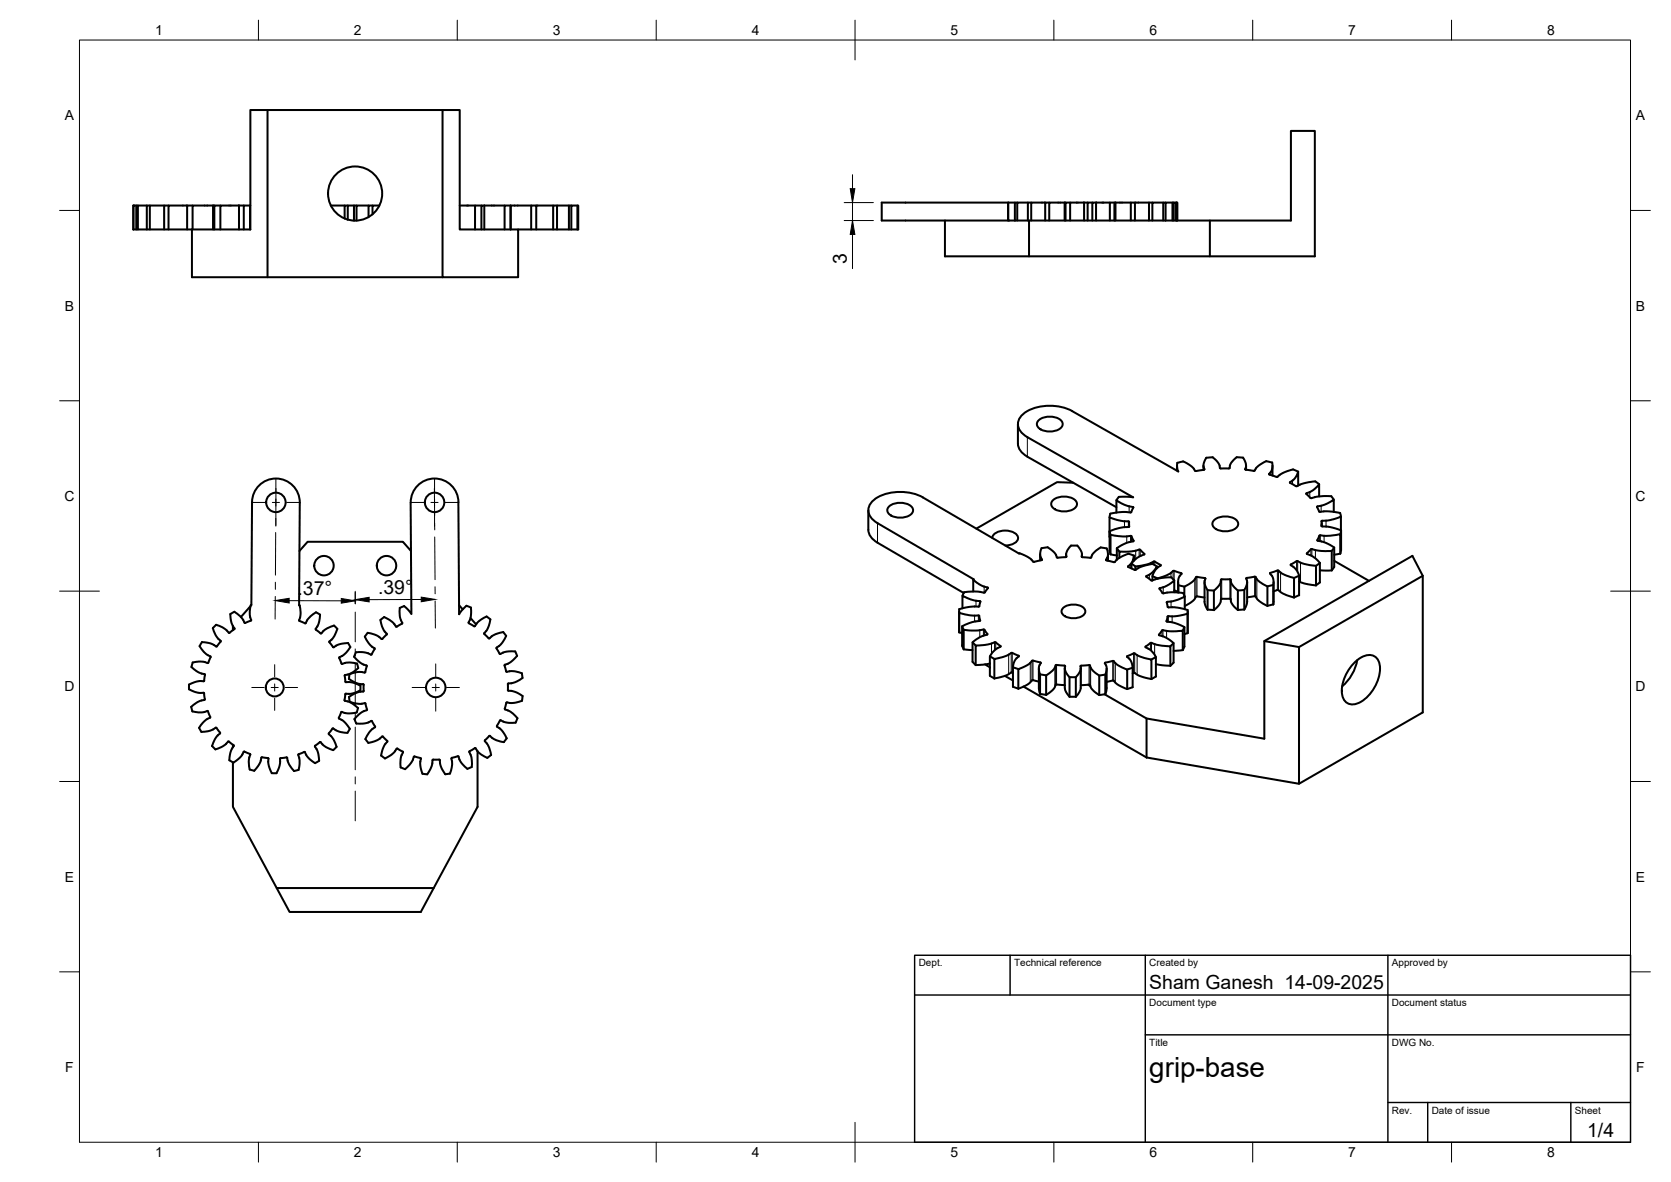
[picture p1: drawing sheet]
<svg xmlns="http://www.w3.org/2000/svg" width="420mm" height="297mm" viewBox="0 0 420 297" stroke-linecap="round" stroke-linejoin="round" font-family="sans-serif">
<!-- layer: Visible -->
<g fill="none" stroke="#000" stroke-width=".51">
<path d="M67.3 27.7v42M111.3 27.7h4.3v30h14.7v12h-19zM111.3 27.7h-48.4v30h-14.6M33.5 57.7h14.8M33.5 51.7v6M34.3 51.7h-.8v6M34.7 51.7h-.4v6M36.9 51.7h-2.2v6M37.7 51.7h-.8v6M41.3 51.7h-3.6v6M42.4 51.7h-1.1v6M47.1 51.7h-4.7v6"/>
<path d="M48.3 57.7v12h63M48.4 51.7h-1.3v6M53.6 51.7h-5.2v6M53.6 51.7h.3M53.6 51.7v6M55.4 51.7h-1.5v6M60.1 51.7h-4.7v6M60.1 51.7h1.2M60.1 51.7v6M62.9 51.7h-1.6v6M62.9 51.7v6M83.2 51.7h3.5"/>
<path d="M87.4 51.7h-.7v3.2M89 51.7h-1.6v3.5M89.6 51.7h-.6v3.8M92.7 51.7h-3.1v3.7M93.7 51.7h-1v2.9M95.4 51.7h-1.7v2.2M115.6 51.7h3.8M121.1 51.7h-1.7v6M121.8 51.7h5.1M121.8 51.7h-.7v6M121.8 51.7v6M128.4 51.7h-1.5v6"/>
<path d="M128.4 51.7v6M130.3 57.7h15.1v-6h-.2v6M133.6 51.7h-5.2v6M133.6 57.7v-6h1.2v6M134.8 51.7h4.3M140.1 51.7h-1v6M143 51.7h-2.9v6M143.7 51.7h-.7v6M145.2 51.7h-1.5v6M221.7 50.9h31.8v4.5h-31.8zM237.6 55.4v9h93v-31.5h-6v22.5h-69.4M253.5 50.9v4.5"/>
<path d="M253.5 50.9h1.7M253.5 55.4h1.7M255.8 50.9h-.6v4.5M258.4 50.9h-2.6v4.5M258.7 55.4v9M259.3 50.9h-.9v4.5M262.8 50.9h-3.5v4.5M263.8 50.9h-1v4.5M267.7 50.9h-3.9v4.5M267.7 50.9h.2M267.7 50.9v4.5M269.1 50.9h-1.2v4.5"/>
<path d="M272.6 50.9h-3.5v4.5M272.6 50.9h.9M272.6 50.9v4.5M274.7 50.9h-1.2v4.5M275.6 50.9h3.5M275.6 50.9h-.9v4.5M275.6 50.9v4.5M280.2 50.9h-1.1v4.5M280.5 50.9h3.8M280.5 50.9h-.3v4.5M280.5 50.9v4.5M284.3 55.4v-4.5h1.1v4.5"/>
<path d="M285.4 50.9h3.5M289.8 50.9h-.9v4.5M292.5 50.9h-2.7v4.5M293.1 50.9h-.6v4.5M294.8 50.9h-1.7v4.5M295.1 50.9h-.3v4.5M295.9 50.9h-.2v4.5v-4.5h-.6v4.5M295.9 55.4v-4.5h.1v4.5M304.2 55.4v9M255.9 111.5a3.9 3.9 0 0 0 2.4 3.3M255.9 106.6v4.9M258.3 109.9l26.6 15.1-3.6-.1-.6 .8"/>
<path d="M258.3 114.8l22.4 12.7M261.2 105.6a4.5 4.5 0 0 1 5.8 .4 1.6 1.6 0 0 1-1.3 2.2 4.4 4.4 0 0 1-4.8-1 1.22 1.22 0 0 1 .3-1.6zM269.6 103.3l26.7 15.2-.3-1.6v-.6l.4-.1a2.78 2.78 0 0 1 3 .8l1.2 1.4 2.2-.4a2.8 2.8 0 0 1 .5-3h.8a1.28 1.28 0 0 1 1.7 .7 2.98 2.98 0 0 1 1 2h2.2M269.6 103.3a12.2 12.2 0 0 0-12.2 .6 3.2 3.2 0 0 0 .1 5.4l.8 .5M296 117v1.3M302.6 117v1.1M309 117.7h.1a3.5 3.5 0 0 1 1.9-2.8h.4a1.57 1.57 0 0 1 1.8 1.6l.1 .7-.2 .7M313.1 117.9l2.3 .4a5.6 5.6 0 0 1 3-2.4l1.5 .3a3.1 3.1 0 0 1-.8 3l1.9 .6M313.3 117v1.1M320 117v2.5M326.4 118.5l-.6-.3a1.3 1.3 0 0 0-1.6 0 7.6 7.6 0 0 0-3.1 1.6h-.1M75.3 138.5l2-2.3h24l2 2.3"/>
<path d="M115.3 126.2l.1 28.2 .8-1.2 1.1-1 1.1 .5v2.4l-.6 1.3M115.3 126.2a6 6 0 0 0-6.1-5.9 6 6 0 0 0-5.9 6l.1 28-1.8-2-1.1 .5M218.3 128.2l.1 5.4 .7 1.5 1.5 1.3M220.6 131.5l24.2 14.1-.1 .1M220.6 136.4l21.7 12.6M220.6 131.5a3.5 3.5 0 0 1-1.9-4.7 9.1 9.1 0 0 1 8.3-3.2 11.5 11.5 0 0 1 5 1.4l24.2 14.1 .6 .1a6.3 6.3 0 0 1 3 1.9M223.6 127.2a4.5 4.5 0 0 1 5.8 .4 1.6 1.6 0 0 1-1.3 2.2 4.4 4.4 0 0 1-4.8-1 1.22 1.22 0 0 1 .3-1.6zM249.5 135.2a2.53 2.53 0 0 1 2.5-1.8 3.9 3.9 0 0 1 3.9 1.4 1.81 1.81 0 0 1-1.7 2.1l-1.4 .2M261.5 139.3v1.5M264.8 125.7a4.5 4.5 0 0 1 5.8 .4 1.6 1.6 0 0 1-1.3 2.2 4.4 4.4 0 0 1-4.8-1 1.22 1.22 0 0 1 .3-1.6zM268.1 139.3v.7l-2.3 .1a4.7 4.7 0 0 0-2.4-2.6l-1.5 .3a2.89 2.89 0 0 0 .1 2.9l-2.2 .4M268.1 139.3a3.8 3.8 0 0 1 1.2-2.2h.4a1.77 1.77 0 0 1 2.1 1.4l.2 .6v.8"/>
<path d="M268.1 139.3v.7M269.9 121.3l-4.1-.1-20.3 11.6M272 139.9l.2 .1M272.1 139.3v.7M276.8 137.6a4.8 4.8 0 0 0-2.4 2.5M276.8 137.6l1.1 .2a.91 .91 0 0 1 .6 .9l.1 .9-.5 1.2 2.2 .4M278.6 139.3v1.6M279 134.9h.1M279 138.4l.2 .9M279 133.5l.2 .9M279.2 129.1l-.2 .9M279.2 139.3l1.6 .3"/>
<path d="M280.8 137.8l.6 .8M283.7 132.4l-2.4 .3-2.3 .8v4.9M283.7 132.4l.2-.1v-1.3l-2.1-.1-2.8-.9v4.9M283.9 131.7v.7M285 127.6l-.6 1.2-2.1-.1-3.1 .4M285 127.5l-.2-.1a8.7 8.7 0 0 1-4.1-1.7v3.1M285 135.9l-.6-1.2-2.1 .1-3.1-.4v4.9M285 135.9l-.1 .1a9.4 9.4 0 0 0-4.1 1.8v2.8M285.1 139.6l-.3-.1a2.97 2.97 0 0 0-3.1 .6l-1.4 1.1M287.7 139.3a6 6 0 0 0-3.2 2.3v1.2M287.7 139.2l-1.1-1.1-2.5 .5h-2.6v1.6M287.8 139.2l-.1 .1"/>
<path d="M305.3 130.7a4.5 4.5 0 0 1 5.9 .3 1.6 1.6 0 0 1-1.4 2.2 4.4 4.4 0 0 1-4.8-.9 1.22 1.22 0 0 1 .3-1.6zM324.4 121.2a4 4 0 0 0 2-2.7v3.5M324.4 121.2v.1l1.6 .9 1.2-.6 2.4-.5a1.88 1.88 0 0 1 2.1 .6M329.6 138l-1 1.1 .1 .1a6.5 6.5 0 0 1 3.2 2.3v4.9M329.6 138l2.6 .5 2.7-.1v4.9M329.8 125.2l1.8-.4 2.6-.1a1.24 1.24 0 0 1 1.2 .9M331.2 135.7l.2 .2a9.3 9.3 0 0 1 4.1 1.7v4.9M331.3 127.3a8.7 8.7 0 0 0 4.1-1.8v3.1M331.3 127.2l-.1 .2 .6 1.2 2.1-.1 3.1 .4M331.7 124.7v-3l-.5 .6a6.3 6.3 0 0 1-2.8 1.7l1.1 1.1 .3 .1M331.7 134.6l-.5 1.2M331.7 134.6h2.7l2.6-.4v4.9"/>
<path d="M332.3 131.7v.5v-1.2l.2-.1a11.6 11.6 0 0 0 4.7-1.1v3.5M332.3 132.2l.2 .1M332.5 132.3l1.9 .1 2.8 .9v4.9M335.5 137.6l-.6 .8M337 128.9l.2 .9M337 139.1l-1.5 .3M337.2 138.2l-.2 .9M337.2 133.3l-.2 .9M58.6 157.3v1.1M58.9 153.7a6 6 0 0 1 2.7 2.8l1.5-.5 .1-.2M58.9 153.7l-1 .6a5.6 5.6 0 0 0 1.1 3.7l-1.4 1.1a6.3 6.3 0 0 0-3.2-2.1l-.9 .8a6 6 0 0 0 2 3.3v.1M63 152.3l-2.4 2.8"/>
<path d="M63.2 152l.2-25.8a6 6 0 0 1 6-5.9 6 6 0 0 1 6 6l-.2 25.8M63.2 152a4.8 4.8 0 0 0-.1 3.8M75.2 155.9l.1 .2M75.2 152.1a5.1 5.1 0 0 1 0 3.8M80.5 154.5a5.9 5.9 0 0 1-1.1 3.6l1.3 1.1a5.8 5.8 0 0 1 3.3-2l.8 .8M80.5 154.5l-1.1-.6a6 6 0 0 0-2.6 2.8l-1.5-.6M84.8 158.1l-.7 1.8-1.3 1.3M100.5 152.8a5.7 5.7 0 0 0 .7 3.8l-1.5 .9a6.2 6.2 0 0 0-3.1-2.4l-.9 .7a5.9 5.9 0 0 0 1.6 3.5l-1.2 1.3M115.4 152.1l1 1M117.8 156.4l.1 .2M118.3 155.3l1.4 1.6M123.3 155.7a5.9 5.9 0 0 1-1.6 3.5l1.3 1.3a6.1 6.1 0 0 1 3.5-1.7l.8 1a5.9 5.9 0 0 1-2.5 3l.8 1.5h.2"/>
<path d="M123.3 155.7l-1-.8a5.9 5.9 0 0 0-3 2.5l-1.4-.8M241.2 158.6v.3M241.2 158.9l.7 .2M241.2 153.7v4.9M241.9 157.4l.4 .9M242 152.9v-3.2l.4 .2a10.1 10.1 0 0 0 4.1 1.2l-.2 1.2-.3 .1a13.2 13.2 0 0 0-4.8 .7v.9M242.4 148.8l-.4 .9M244.7 145.7l.3 .2a7.3 7.3 0 0 0 3.4 1.8l-.8 1.2h-.2a12.8 12.8 0 0 0-5-.1M244.7 145.7v2.9M246 154.7a11.9 11.9 0 0 1-4.8-.7v4.9M246 154.7l.2 .1 .3 1.1-.2 .1a10.8 10.8 0 0 0-4.4 1.4v4.9l.4 .9M267.3 152.8a4.1 4.1 0 0 1 5.5 .4 1.8 1.8 0 0 1-1.9 2.1l-1.3 .1a2.53 2.53 0 0 1-2.7-1.8z"/>
<path d="M272.2 140l2.2 .1M284.5 141.6l1 .7M285.1 140.9v-1.3a3.6 3.6 0 0 1-1.5 2.8l1.8 .8a10.7 10.7 0 0 1 4.4-1.5l1.1 .7M289.8 144.8l1.2 .5M290.1 141.1a11.2 11.2 0 0 1-4.6 1.3v.8M290.1 141.1l1.7 .9v.1M290.9 142.8v-.4l-.2 .2a5.3 5.3 0 0 1-2.5 2.3l1.4 1 1.3-.5 3-.3h.6l.8 .8M291.1 145.4l.9-.3a7.6 7.6 0 0 0 3.1-1.7l2 .7a3.1 3.1 0 0 0-.8 3v1.8M291.8 142.1a3.9 3.9 0 0 0-2 2.7v1.1M293.8 154.8a11.9 11.9 0 0 0 4.8-.6v4.9M293.8 154.8l-.2 .1-.3 1.2 .2 .1a10.4 10.4 0 0 1 4.3 1.4v4.9l-.4 .9M295.3 148.8v-2.9l-.3 .2a9.6 9.6 0 0 1-3.5 1.9l.8 1 .2 .1a12.8 12.8 0 0 1 5-.1l.4 .9"/>
<path d="M295.3 148.4l.9 .3M296.2 146.3v2.6M296.3 147.1l1.5 .3M297.8 157.6l-.4 .9M297.9 153.1v-3.2l-.4 .2a10.9 10.9 0 0 1-4.1 1.2l.2 1.2 .2 .1a12.8 12.8 0 0 1 4.8 .7v.9M298.6 159.1l-.8 .2M298.6 158.6v.5M298.6 153.7v4.9M300.7 145.1a5.6 5.6 0 0 1-2.9 2.3v2.3M300.7 145l2.4 .3a2.82 2.82 0 0 0 .5 3v4.9M302.9 150.2l-2.1-.3a5.9 5.9 0 0 1-2.9 2.4M302.9 146.3v5.1l.7 1.8"/>
<path d="M303.6 153.2l1.6 .1M303.6 148.3l1.6 .1M307.1 145.6h2.3a3.8 3.8 0 0 0 1.9 2.8v4.9l-.6-.5a3.3 3.3 0 0 1-1.3-2.3h-2.3a3.8 3.8 0 0 1-1.9 2.8v-4.9l.6-.5a3.4 3.4 0 0 0 1.3-2.3zM312.9 153.2l-1.6 .1M312.9 148.3l-1.6 .1M313.5 145.2l-.1 .1a2.96 2.96 0 0 1-.5 3v4.9l.7-1.8v-5.1M315.5 149.8l-1.9 .3M315.5 144.9l-2 .3M315.5 149.8l.2 .1M315.5 144.9l.2 .1M315.7 149.9a5.8 5.8 0 0 0 3 2.4M315.7 145a5.6 5.6 0 0 0 3 2.4v4.9"/>
<path d="M319.4 144h-.1a3.2 3.2 0 0 1 .9 3v4.9M320.2 151.9l-1.5 .3M320.2 147l-1.5 .3M320.2 146.3v5.6M321.2 148.3l-1 .3M321.2 143.4l-1.8 .6M321.2 143.4h.1a8.2 8.2 0 0 0 4.1 1.9v4.9l-1-.3a6.4 6.4 0 0 1-2.9-1.6M321.2 148.3h.3M324.5 142a4 4 0 0 1 2.1 2.7v4.9M326 141l-1.4 .9v.1M326 141h.3a11 11 0 0 0 4.6 1.2v4.9M326.6 146.1l1.3 .5 3 .5"/>
<path d="M326.7 149.6l-1.3 .5M326.7 144.7l-1.3 .5M331.9 143.3h3M331.9 146.3l-1 .8M331.9 141.5l-1 .7M335.5 140.9l8.7 5.1M335.5 142.5l-.6 .8M357.7 144.7l-31.1 17.9-8.7-1.5M47.5 173.2l1.8 .8 1.8 .1M51.2 174.1l.1 .1M51.3 174.2l.2 1.5M51.3 171.1v.1a6.2 6.2 0 0 0-3.8 .8v1.2"/>
<path d="M51.4 175.9l-1.8 .6-1.5 1.1 .3 1.2M51.5 175.7l-.1 .2M52.1 178.7l-1.4 .3-2.3-.2M52.1 178.7l.8 1.6a5.9 5.9 0 0 0-2.8 2.6l.5 1M53 165.1l-.7 1.5a6.3 6.3 0 0 0-3.8-.1l-.4 1.1a5.8 5.8 0 0 0 3.4 1.9l-.2 1.6M55.5 161.2l-1 1.3a6 6 0 0 0-3.7-1.1l-.6 1a5.8 5.8 0 0 0 2.8 2.6v.1M82.8 161.2v.2l1.1 1.2M85.4 165.1l-.1 .3 .6 1.4a6.1 6.1 0 0 1 3.9 0l.3 1.1-1.9 1.4-1.4 .3M86 178.9l-.2 .1-.6 1.5a5.9 5.9 0 0 1 2.7 2.6l-.5 1.1a7.4 7.4 0 0 1-3.8-1.1l-1 1.3a6.3 6.3 0 0 1 2 3.3l-.8 .8a7.2 7.2 0 0 1-3.4-2M86.8 169.6l-.1 .2 .2 1.5M86.8 171.3l.1 .1a6.3 6.3 0 0 1 3.7 .9v1.2M88.1 162.6l-1.2 1.6-1.5 1"/>
<path d="M88.1 162.6l-.6-1-2.3 .4-1.3 .7M89 165l1.8 1.7 1.3 .5M90.6 173.5a5.8 5.8 0 0 1-3.7 .9l-.3 1.7a6.1 6.1 0 0 1 3.4 1.8l-.3 1.1-2 .3-1.7-.4M91.3 173.8l-1.8 .3-1.7 1 .1 1.2a6.1 6.1 0 0 0 3.9 .4l.5 1.6-.1 .2M91.3 171.9l.2 1.7-.2 .2M92.1 167.2l.1 .2-.4 1.6a6 6 0 0 0-3.9 .4l-.2 1.2 1.8 1 1.8 .3M92.2 178.5l-1.4 .6-1.7 1.6 .5 1.1M93.5 164.4l-.1 .1a6.2 6.2 0 0 0-3.9-.6l-.5 1.1M94.2 162.9v.2M94.2 163.1l-.8 1.3M95.9 160.6l-1.2-.9-1.4-.5-.8-.2-.4 .5-.4 .5 .4 .7 .9 1.3 1.1 .9M96.2 160.5l-.3 .1"/>
<path d="M125.8 164.3l1.4-.5 2.3-.1 .5 1.1M126.9 167.2l.4 1.5M127 167l-.1 .2M127.3 168.7v.1a6.3 6.3 0 0 1 3.9 .4M127.7 173.4v.1a6.3 6.3 0 0 1 3.7 1.4l-.1 1.2M130 164.8l-1.7 1.7-1.3 .6M131.2 169.2l.2 1.2a6 6 0 0 1-3.7 1.4v1.6M131.3 176.1a6.1 6.1 0 0 1-3.9 .4l-.5 1.7a6.1 6.1 0 0 1 3.2 2.3l-.5 1.1h-1.9l-1.8-.6M242.3 163.2v-4.9h.5a14 14 0 0 0 4.6-.1l.9 1.2a8.5 8.5 0 0 0-3.8 2v4.9l.8 .8M242.3 163.2l2.2 .2M244.5 161.4l.8 .8M245.3 167.1v-4.9h.6a11.8 11.8 0 0 0 4.3-.8l1.4 1a5.6 5.6 0 0 0-2.7 2.5v4.9l1.1 .7"/>
<path d="M247.7 167l1.2 .7M248.9 166.7l-3.6 .4M248.9 164.9l1.1 .7M252.7 169.8l2 1.2M254.3 169a9.4 9.4 0 0 1-4.3 1.5M254.3 164.1a9.8 9.8 0 0 1-4.3 1.5v4.9M254.3 164.1l1.9 .8a3.6 3.6 0 0 0-1.5 2.8v4.9l1.4 .5M254.3 169l.4 .1M254.7 167.7l1.4 .4M257.3 172.5l31 17.9M261.2 168v4.9l.3 1.5v-4.9a2.99 2.99 0 0 1 .2-3l-2.1-.5a7.3 7.3 0 0 1-3.5 2.2v4.9l.4-.2a6.8 6.8 0 0 0 3.1-2l1.6 .4M261.5 174.4l1.6 .2"/>
<path d="M261.5 169.5l1.6 .2M265.7 172l2 .2M267.7 168l.1 5.2 .3 .8 .8 1.1v-4.9a3.3 3.3 0 0 1-1.1-2.9l-2.3-.2a4.8 4.8 0 0 1-2.5 2.6v4.9l.4-.2a4.5 4.5 0 0 0 2.1-2.4h.2M268.9 175.1h1.6M268.9 170.2h1.6M273.6 172.1l.6 .3M273.8 172.1l-2.1 .1M273.8 167.1l-2.1 .2a3.4 3.4 0 0 1-1.2 2.9v4.9a4.2 4.2 0 0 0 1.2-2.2v-4.9M273.9 172.1h.1a4.8 4.8 0 0 0 2.4 2.6M273.9 167.1l.2 .1M274.1 167.2a4.4 4.4 0 0 0 2.3 2.6v4.9M277.7 174.5l10.6 6.1 29.6 5v-24.5l37.2-21.4 2.6 5v34.3l-31.1 18-38.3-6.6"/>
<path d="M277.8 166.7a2.73 2.73 0 0 1 .1 2.8v4.9M277.8 166.7l2.1-.6a7.1 7.1 0 0 0 3.5 2.2v4.9M277.9 174.4l-1.5 .3M277.9 169.5l-1.5 .3M278.3 168v4.9l-.4 1.5M278.3 171.4l1.6-.4a7.1 7.1 0 0 0 3.5 2.2M284.8 167.8l-1.4 .4M285 169.1h.3M285 164.2h.2a10.5 10.5 0 0 0 4.3 1.5v5M285 169.1l-.2 .1M285 164.2l-1.6 .8a3.6 3.6 0 0 1 1.4 2.8v4.9l-1.4 .5M285.3 169.1a9.8 9.8 0 0 0 4.2 1.6"/>
<path d="M288.1 162.7a4.9 4.9 0 0 1 2.5 2.4v4.9M289.3 161.6l-1.3 .9 .1 .1M289.3 161.6l2.9 .7 2.1 .1v4.9l-3.7-.4M290.6 170l-1.1 .6M290.6 165.1l-1.1 .6M295.1 161.6l-.8 .8M297.4 163.4l-2.3 .2M297.4 163.4v-4.9h-.5a14 14 0 0 1-4.6-.1l-.9 1.2a8.4 8.4 0 0 1 3.7 2v4.9l-.8 .8M326.6 162.6v34.4M340.7 166.4a4.7 4.7 0 0 1 4.6-1.6 3.6 3.6 0 0 1 1.6 4.2 10.3 10.3 0 0 1-5.6 7.8 2.83 2.83 0 0 1-2.9-.4 2.83 2.83 0 0 1-1-2.8 10.8 10.8 0 0 1 3.3-7.2zM341.3 165.9a11.1 11.1 0 0 1-3.8 6.6M50.6 183.9a5.8 5.8 0 0 0 3.7-1.1l1.1 1.4a6 6 0 0 0-2.1 3.3l.9 .8a6.2 6.2 0 0 0 3.2-2l.2 .1"/>
<path d="M57.5 186.4l1.3 1a6 6 0 0 0-1.1 3.7l1 .6a5.8 5.8 0 0 0 2.6-2.8l1.6 .6a5.9 5.9 0 0 0-.1 3.9l1.1 .3a6 6 0 0 0 1.9-3.4l1.6 .2M58.6 191.6v11.2l11 20.4h39.5M58.6 187.2v.6M67.4 190.5h.1a5.9 5.9 0 0 0 .8 3.8h1.2l.8-1.8 .1-1.8M70.4 190.7l1.8-.4a5.7 5.7 0 0 0 1.7 3.5l1.2-.3M75 189.7l.3 1.4-.2 2.4M79.2 187.4v.1a6.1 6.1 0 0 1 1 3.7l-1 .6a7.1 7.1 0 0 1-2.7-2.8l-1.5 .7M80.4 186.5l-1.2 .9M89.6 181.8a5.9 5.9 0 0 0 3.8-.6l.9 1.4v.2M94.3 182.8l-1.4 1.2-1 1.7M96.1 185.1l-1.2 .9-2.3 .7-.7-1M96.1 185.1h.2"/>
<path d="M96.3 185.1l1.1 1.2a6.1 6.1 0 0 0-1.6 3.6M99.7 188.2l-1.2 1.4-1.7 1-1-.7M99.7 188.2l1.6 .8a5.9 5.9 0 0 0-.6 3.8l1.2 .5a6.1 6.1 0 0 0 2.2-3.2l1.7 .5a5.8 5.8 0 0 0 .4 3.8l1.2 .2a6 6 0 0 0 1.4-3.7h.1M108.9 190.9h1.6l.1 .1M118.1 188.8l-.1 .1a6 6 0 0 1 .6 3.9l-1.1 .4a5.6 5.6 0 0 1-2.3-3.2l-1.7 .5a5.9 5.9 0 0 1-.4 3.9l-1.2 .2-1.1-2.1-.2-1.5M119.6 188.1l.9 1.1 2 1.3 1-.8M119.6 188.1l-.2-.1-1.3 .8M120.1 188.8v14l-14.3 26.4h-33l-3.2-6M123 185l-1.1 1.2a6.5 6.5 0 0 1 1.6 3.5M125 182.6l1.2 .9 1.2 2-.7 1a5.9 5.9 0 0 1-3.6-1.6h-.1M125.7 181.1l-.8 1.3 .1 .2M125.9 181l-.2 .1"/>
<path d="M288.3 180.6v9.8"/>
<circle cx="89.3" cy="48.6" r="6.8"/>
<circle cx="69.4" cy="126.3" r="2.44"/>
<circle cx="109.3" cy="126.3" r="2.44"/>
<circle cx="81.5" cy="142.2" r="2.44"/>
<circle cx="97.2" cy="142.2" r="2.44"/>
<circle cx="69.1" cy="172.8" r="2.25"/>
<circle cx="109.6" cy="172.8" r="2.44"/>
</g>
<circle cx="33.5" cy="51.7" r=".25" fill="#000"/>
<!-- layer: Visible Narrow -->
<g fill="none" stroke="#000" stroke-width=".25">
<path d="M258.3 109.9v4.9M302.6 117.4v.7M302.9 117.9v.1M313.1 117.9h.1M313.3 117.4v.6M319.1 119.1v.1M319.5 118.6v.8M220.6 131.5v4.9M268.1 139.3v.7M268.1 139.9h.1M272 139.9h.1M272.1 139.3v.7"/>
<path d="M282.7 131v1.5M283.3 134.8v1.6M283.7 131v1.4M283.9 127.2v1.5M283.9 132.3h.1M284.3 134.7v1.5M284.5 134.8v1.3M284.8 127.4v.4M285 135.9v.1M285.6 138.4v2.1M286.4 138.1v1.8M286.7 138.2v1.5"/>
<path d="M287.7 139.2v.1M324.4 121.2v.1M325 120.8v.9M328.5 124v.2M328.6 139.1v.1M329.3 123.7v1.3M329.6 138v1.6M329.9 138v1.7M330.8 138.2v2.1M331.2 135.7v.1M331.3 127.3v.3M331.7 134.6v1.4"/>
<path d="M332 134.5v1.5M332.2 127.1v1.5M332.3 132.2h.1M332.4 130.9v1.4M332.9 134.6v1.7M333.4 130.8v1.5M245 154.7v1.5M245.4 151v1.4M246 154.7v1.4M246.2 154.8v1.3M246.4 151.1v.7M246.4 158.4v1.7"/>
<path d="M246.5 155.9v.1M247.3 158.2v1.5M247.5 147.4v1.5M247.5 158.3v1.4M248.3 159.3v.1M248.3 147.6v.3M261.7 140.1v.7M262 140.6v.1M278.1 140.7v.1M278.4 140.2v.7M283.6 142.3v.2M284.2 141.9v.8"/>
<path d="M288.2 144.8v.2M289 144.4v1.1M289.3 141.5v.3M290.1 141.1v.8M290.4 141.1v.9M291.4 159.5v.1M291.6 147.8v.3M291.8 142v.1M292.2 158.4v1.4M292.4 158.4v1.5M292.5 147.6v1.5M293.3 156.1h.1"/>
<path d="M293.3 158.5v1.8M293.5 151.2v.8M293.6 154.9v1.3M293.8 154.8v1.5M294.4 144v1.1M294.4 151.2v1.4M294.7 154.9v1.5M295 143.5v2M295.2 143.5v2.3M297 144v.3M300.4 145.6v4.9M300.7 145.1v4.9"/>
<path d="M301 145v4.9M302.9 145.3v.5M306.9 146.2v5M307 145.7v4.9M307.2 145.6v4.9M309.2 145.6v4.9M309.5 145.7v4.9M309.5 146.2v5M313.5 145.3v.5M315.5 144.9v4.9M315.7 145v4.9M316 145.5v4.9"/>
<path d="M319.4 144v.2M321.2 143.4v4.9M321.5 143.4v4.9M322 143.9v4.9M324.6 141.9v.1M326 141v2.3M326.3 141v2.7M327 141.4v4.9M249.3 161.7v2.6M250.1 161.4v2M250.4 161.4v1.8M251.6 162.4v.1"/>
<path d="M253.6 164.5v4.9M254.3 164.1v4.9M254.5 164.1v4.9M256.1 164.8v.2M259.1 166.6v4.9M259.5 166.1v4.9M259.7 166v4.9M261.6 166.5v.3M265.2 167.8v4.9M265.4 167.2v4.9M265.7 167.1v4.9M267.6 167.3v4.9"/>
<path d="M271.8 167.3v4.9M273.8 167.2v4.8M274.1 167.2v5M274.2 167.8v4.9M277.9 166.5v.4M279.8 166.1v4.9M280 166.2v4.9M280.4 166.7v4.9M283.4 164.9v.2M285 164.2v4.9M285.3 164.2v4.9M285.9 164.6v5"/>
<path d="M288 162.5v.2M289.3 161.6v1.8M289.5 161.6v2M290.3 161.9v2.7"/>
</g>
<!-- layer: BORDER -->
<g fill="none" stroke="#000" stroke-width=".25">
<path d="M20 10.1h390v276.9h-390zM65 5.1v5M115 5.1v5M165 5.1v5M215 5.1v10M265 5.1v5M315 5.1v5M365 5.1v5M15 52.9h5M410 52.9h5M15 100.7h5M410 100.7h5"/>
<path d="M15 148.6h10M405 148.6h10M15 196.4h5M410 196.4h5M15 244.2h5M410 244.2h5M65 287v5M115 287v5M165 287v5M215 282.1v9.9M265 287v5M315 287v5"/>
<path d="M365 287v5"/>
</g>
<!-- layer: TITLEBLOCK -->
<path d="M230 240.1h180v46.9h-180zM230 250h180M254 240.1v9.9M288 240.1v46.9M349 240.1v46.9M288 260.1h122M349 277.1h61M359 277.1v9.9M395 277.1v9.9" fill="none" stroke="#000" stroke-width=".36"/>
<!-- layer: Smart Centers -->
<g fill="none" stroke="#000" stroke-width=".25">
<path d="M63.4 126.3h3.3M68.5 126.3h1.8M69.3 133.8v10.7M69.4 120.3v3.3M69.4 125.4v1.8M69.4 129v3.2M69.4 122.8v5.7M72.1 126.3h3.2M103.3 126.3h3.3M108.4 126.3h1.8M109.2 122.8l.1 6.8M109.3 120.3v3.3"/>
<path d="M109.3 125.4v1.8M109.3 129v3.2M109.3 131.4v1.8M109.3 134.9l.1 10.8M111.9 126.3h3.3M69.2 149.9v5.7M69.2 146.3v1.8M89.3 153.8v7.5M109.4 147.5v1.7M109.4 151l.1 6.8M63.3 172.8h3.1M68.2 172.8h1.8"/>
<path d="M69.1 167v3.1M69.1 171.9v1.8M69.1 175.5v3M71.8 172.8h3M89.3 163.1v1.8M89.3 166.7v10.7M89.3 179.2v1.7M103.6 172.8h3.3M108.7 172.8h1.8M109.6 166.8v3.3M109.6 171.9v1.8M109.6 175.5v3.2"/>
<path d="M112.2 172.8h3.3M89.3 182.7v10.7M89.3 195.2v1.8M89.3 198.8v7.5"/>
</g>
<!-- layer: FD_Dimensions -->
<path d="M212.3 50.9h7.3M212.3 55.4h7.3M214.4 43.9v3.5M214.4 50.9v4.5M214.4 58.9v8.6M72.7 150.9l13.1 .1M89.3 148.6v3.1M105.9 150.7h-13.1" fill="none" stroke="#000" stroke-width=".25"/>
<path d="M213.8 47.4h1.1l-.5 3.5zM214.4 55.4l.5 3.5h-1.1zM69.2 150.9l3.5-.5v1.1zM85.8 150.4l3.5 .6-3.5 .6zM89.3 150.7l3.5-.6v1.2zM105.9 150.1l3.5 .5-3.5 .6z" fill="#000" stroke="#000" stroke-width=".25"/>
<text font-size="7" x="289" y="270.6">grip-base</text>
<g font-size="4.9">
<text x="212.9" y="66.3" transform="rotate(-90 212.9 66.3)">3</text>
<text x="74.8" y="149.5">.37°</text>
<text x="95.1" y="149.2">.39°</text>
<text x="289" y="248.5">Sham Ganesh 14-09-2025</text>
<text x="399.1" y="285.7">1/4</text>
</g>
<g font-size="3.5">
<text x="39" y="8.8">1</text>
<text x="89" y="8.8">2</text>
<text x="139" y="8.8">3</text>
<text x="189" y="8.8">4</text>
<text x="239" y="8.8">5</text>
<text x="289" y="8.8">6</text>
<text x="339" y="8.8">7</text>
<text x="389" y="8.8">8</text>
<text x="16.3" y="30.2">A</text>
<text x="411.3" y="30.2">A</text>
<text x="16.3" y="78">B</text>
<text x="411.3" y="78">B</text>
<text x="16.2" y="125.9">C</text>
<text x="411.2" y="125.9">C</text>
<text x="16.2" y="173.7">D</text>
<text x="411.2" y="173.7">D</text>
<text x="16.3" y="221.6">E</text>
<text x="411.3" y="221.6">E</text>
<text x="16.4" y="269.4">F</text>
<text x="411.4" y="269.4">F</text>
<text x="39" y="290.8">1</text>
<text x="89" y="290.8">2</text>
<text x="139" y="290.8">3</text>
<text x="189" y="290.8">4</text>
<text x="239" y="290.8">5</text>
<text x="289" y="290.8">6</text>
<text x="339" y="290.8">7</text>
<text x="389" y="290.8">8</text>
</g>
<g font-size="2.5">
<text x="231" y="242.9">Dept.</text>
<text x="255" y="242.9">Technical reference</text>
<text x="289" y="242.9">Created by</text>
<text x="350" y="242.9">Approved by</text>
<text x="289" y="252.8">Document type</text>
<text x="350" y="252.8">Document status</text>
<text x="289" y="262.9">Title</text>
<text x="350" y="262.9">DWG No.</text>
<text x="350" y="279.9">Rev.</text>
<text x="360" y="279.9">Date of issue</text>
<text x="396" y="279.9">Sheet</text>
</g>
</svg>
